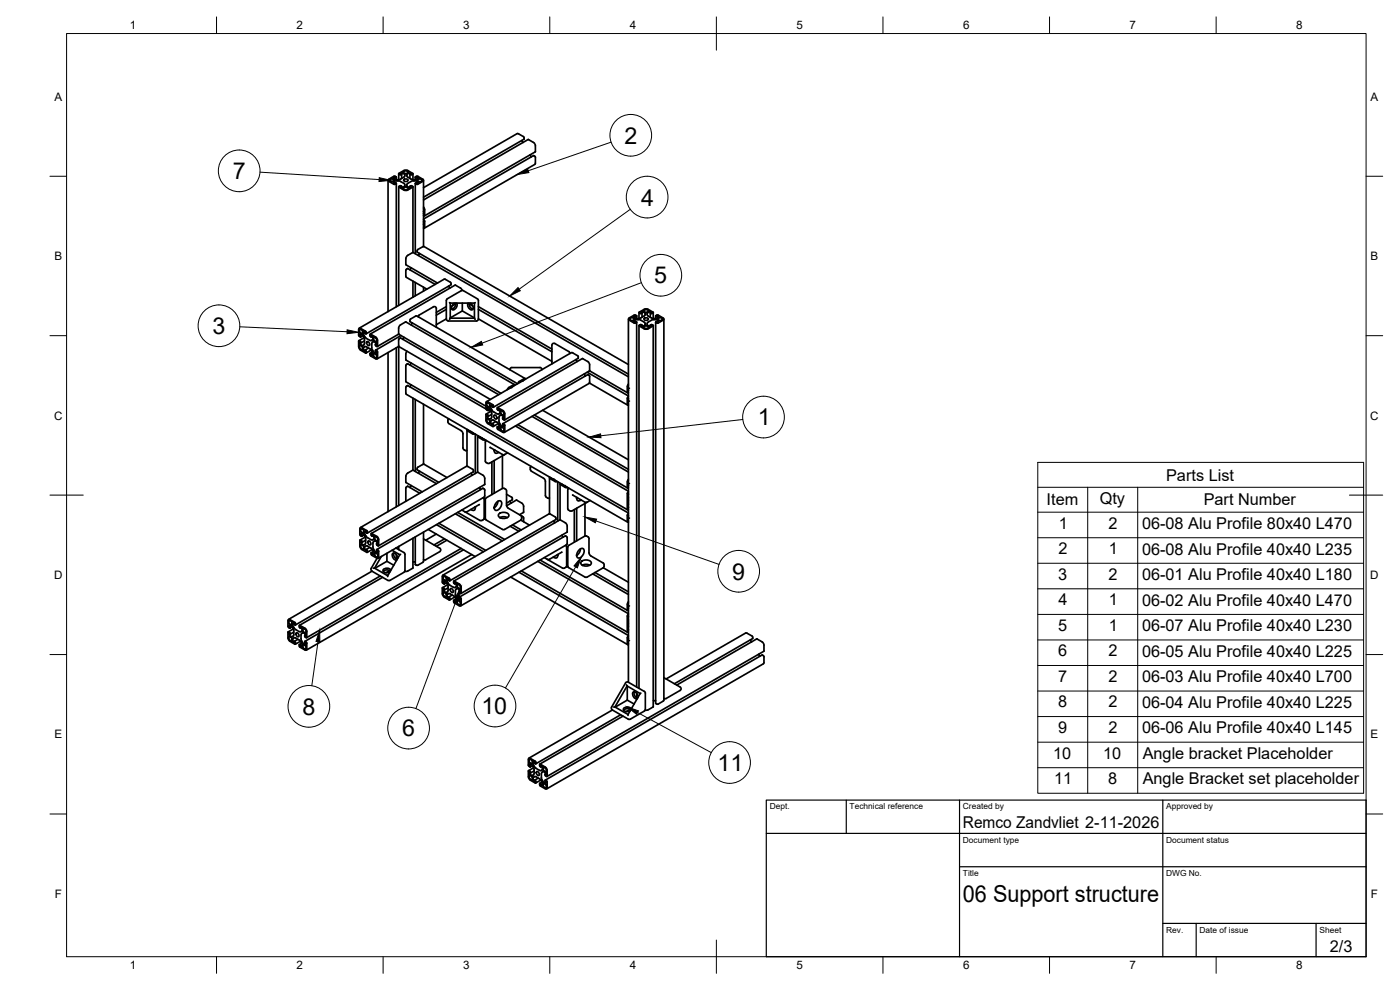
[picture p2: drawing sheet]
<svg xmlns="http://www.w3.org/2000/svg" width="420mm" height="297mm" viewBox="0 0 420 297" stroke-linecap="round" stroke-linejoin="round" font-family="sans-serif">
<!-- layer: Visible -->
<g fill="none" stroke="#000" stroke-width=".51">
<path d="M116.5 54.1v39.4M116.7 54.4l1.8 .9 .5-.3-.4-.2-.4 .1-.1-.2 .3-.3M116.7 53.8l-.2 .3 .2 .3M117 53.9v.4l.6 .3M117.6 53.6l.8 .5-.8 .5M117.6 53.6l-.7 .3M118.4 54.4l1.1-.1 .7 .1M118.9 53.2l-.6-.4-1.6 1M118.9 53.2v.7M118.9 55v37M119.7 52.1v1.8M119.7 56.1v35.5"/>
<path d="M120 52.4h.3M120.2 54.4l1 .6a.7 .7 0 0 1 .1 1 .7 .7 0 0 1-1 .1M120.3 52.1l.2 .2-.2 .1M120.3 55.8l.2 .1-.2 .2M120.3 55.8l-.6 .2 1.8 1.1 .9-.1 1.4-.8M120.3 52.1l.5-.2 .4 .2M120.5 52.3v1.2M120.5 55.9v.3M121.1 54l.7-.3 .7 .3a.7 .7 0 0 1-.7 .5 .7 .7 0 0 1-.7-.5zM121.2 53.2l-1 .5a1.65 1.65 0 0 1-2.1-.3l.8-.2M121.2 52.1l.3 .6-.3 .5M121.7 56.1l-.8 .4 .8 .5 .4-.1"/>
<path d="M121.7 52.1h.2M121.7 56.1l1 .4-.6 .4M122.1 51.3l.6 .3-.8 .5M122.1 51.3l-.4-.1-.8 .4 .8 .5M122.4 52.1l-.3 .4 .3 .7M122.4 53.2l1 .5M122.6 52l-.2 .1M122.6 52h.7l-.2 .3M123 52.3v1.2M123 55.9v.3M123.1 55.9l.3-.2 .4 .2M123.1 52.3l.2 .1"/>
<path d="M123.1 55.9l.2 .3h-.7M123.3 52.4h.3M123.4 54.4l-1 .6a.66 .66 0 0 0-.3 .6 .66 .66 0 0 0 .5 .6M123.4 53.7l1.1 .2M123.8 52l-2-1-2.1 1 .3 .4M123.8 52.3l-.3 .1M123.8 52v.3M123.8 55.9v.3M123.9 52.1v1.8M123.9 56.1v19.6M124.5 54.3l-1.1 .1M124.5 54.3l.7 .1"/>
<path d="M124.6 53.2v.7M124.6 55v21.1M124.7 53.2l.6-.4 1.6 1M124.7 53.2l.3 .2M125 54.8l.2 .2M125.2 54.4l.3 .3-.2 .2M125.2 53.2l-.2 .2M125.3 53.2l.2 .2-.1 .2-.9 .3M126.6 53.9v.4l-.6 .3-.8-.5 .8-.5 .6 .3M126.9 53.8l.1 .4-1.6 1.1-.8-.3 .4-.2M127.1 54.1v19.8M155.2 40.1l-28.1 16.2"/>
<path d="M155.2 40.1l1.9 .9 .2 .4M156.6 42.1l.2 .5M156.9 42.6l.1 .2M157.3 41.4v.3M157.3 41.7l-30.2 17.5M159.1 46.4l.3 .7M160.6 45.6l-33.2 19.2M160.6 45.6l-.1-2.4-2-1.3-31.4 18.1M160.7 47.2l-.2 2.1-33.2 19.2M160.7 47.2l-.6-.5-33 19M124 75.7l-2 1.3-.2 2.4 9.5 5.5M124 75.8l64.6 37.3"/>
<path d="M125.2 75.6l.2-.7 1.9-.9 61.3 35.4M125.2 75.6l63.4 36.7M125.9 76l-.4 .7M127.1 66l.1 .1M127.1 62.1l.3 .8v1.7l-.3 .1M127.1 66.5v.3M127.1 67.3v.9M127.1 63.9v.3M127.1 62.5l.1 .3M127.2 62.8l-.1 .6M127.2 66l.3 .4-.1 1.7-.3 .4M108.8 99.2v.9"/>
<path d="M108.8 99.2l-.9-.4v.8l.9 .5M109.1 99.7v.3M109.1 99.9l.2 .7M109.4 99.5l.1 .4M109.4 99.5l-.3 .2M109.5 99.9l.4 .1M121.8 96.6l32.6 18.8M121.9 96.6l-2.1 1.3-.1 2.4 30.6 17.7M123 96.1l.1 .4 32.2 18.6M123.2 95.7l1.9-.9 32.5 18.8M123.2 95.7l-.2 .4M123.4 80.3l-.4 .7"/>
<path d="M123.5 97.3l-.1 .2M123.7 96.9l-.2 .5M123.9 84.3v4.9M124.6 84.8v4M125.5 95v.1M125.8 94.5l4.3-2.4h.6l.2 .5v5.6M125.8 94.5l-.3 .5M127.1 86.2v1.1M130.6 85.3l-8.2-4.7-.5 .2-.1 2 .2 .4 6.1 3.5M133.3 83.8l-25.5 14.7M133.3 83.8l1.8 .9M133.9 90.2v5.5"/>
<path d="M133.9 92l-3 1.7M133.9 92.8l-3 1.8M133.9 95.7l-3 1.7M134 95.7l.1 .4 .5 .2M134.3 89.6l-.3 .6M134.6 96.3h8.4M134.7 85.8v.1M134.7 85.9l.3 .6M134.9 90.8l.2 .1M135.1 90.9h7.3M135.1 90.9v4.6l-.2 .3M135.1 95.4l3.6-2.1 3.7 2.1"/>
<path d="M135.1 95.5h7.3M135.2 84.7l.1 .8-25.4 14.7M136.7 85.6l1.5 .8 .5 .7M136.7 85.6l-25.6 14.7M136.8 90.9a1.67 1.67 0 0 1-1.2 1.8M136.8 91.2l-1.2 .6M137.1 90.9a1.43 1.43 0 0 1-1.3 2l-.3-.4 .2-.7 .7-.9M138.7 90.9v2.4M139.1 87.2h-.6l-4.3 2.4M139.1 87.2l4.2 2.4M140.5 90.9a1.43 1.43 0 0 0 1.3 2l.2-.4-.1-.7-.7-.9M140.7 91.2l1.2 .6"/>
<path d="M140.8 90.9a1.67 1.67 0 0 0 1.1 1.8M142.4 90.9v4.7l.2 .2M142.6 90.8l-.2 .1M143.3 89.6l.3 .6v5.5l-.2 .4-.4 .2M143.6 95.7l22 12.7M143.6 92.8l22 12.7M143.6 92l22 12.7M188.6 95.7v109M189.1 95.6l.6-.4 .8 .5M189.1 95.5l-.1 .3 .6 .4M189.6 96.2h.2M190.3 94.9h.2"/>
<path d="M190.3 94.9l-.1 .2 .3 .3M190.5 94.9h.5M190.5 95.4l1.1 .2 .7-.2M190.5 96.1l1.1-.2 .7 .2M190.5 96.1l-.3 .4h.6l.2 .2M190.5 95.8l-.8 .4M191 94.7l-.7-.1-1.7 1.1 1.7 1.2 .7-.1M191 94.7v.2M191.1 94.8v.8M191.1 96.7v109.4M191.8 93.8v1.8M191.8 97.7v108.8"/>
<path d="M191.9 93.9l.4 .2 .3-.2M191.9 97.6l.4-.2 .4 .2M191.9 93.9v-.3l2-.9 2.1 .9v.3M191.9 97.6v.2l2 1 2.1-1v-.2M192.3 96.1l1 .6a.7 .7 0 0 1 .2 1 .7 .7 0 0 1-1 0l.1-.1M192.7 93.9l-.3-.2a.73 .73 0 0 1 1 .1 .73 .73 0 0 1-.1 1l-1 .6M192.7 93.9v1.3M192.7 97.6v.3M193.1 98.2l.8-.5 .9 .5-.8 .4-.9-.4M193.1 98.2h.1M193.1 93.2v.1M193.3 95.6l.6-.3 .7 .3a.7 .7 0 0 1-.7 .5 .7 .7 0 0 1-.6-.5z"/>
<path d="M193.6 92.9l-.5 .3M193.6 92.9h.6M194.2 92.9l.6 .4-.8 .5-.9-.5M194.5 97.7l.9 .1M194.5 94.8l1 .6M194.5 93.8l-.3 .4 .3 .6M194.5 96.7l-.3 .4 .3 .6M195.2 93.9v1.3M195.2 97.6v.3M195.4 93.6l-.2 .3 .2 .2 .6-.2M195.4 93.6l-.9 .2M195.5 95.4l1.1 .2 .8-.2"/>
<path d="M195.5 96.1l1.1-.2 .8 .2M195.5 96.1l-1 .6M196 97.6l-.6-.2-.2 .2 .2 .2M196 97.7l.1 114.3-1.6 1-.9 .1M196 93.8v1.8M196.8 95.6v-.9l.6-.2 1.8 1.2-1.7 1.2-.7-.1M196.8 94.9h.6M196.8 94.7v.2M197.3 95.8l.8 .4M197.3 96.1l.4 .4-.9 .2v114.3l.3 .3M197.4 94.9h.1M197.5 94.9l.2 .2-.4 .3"/>
<path d="M198.1 96.2h.1M198.8 95.5l.1 .3-.7 .4M198.8 95.6l-.6-.4-.9 .5M199.2 95.7v114.4l-1.7 1.2M107.8 102.2l.5 .3-.1 .4M107.9 102.2l-.3 .1 .2 2.3 1.9 1.3 .2-.4M107.9 100.4l.2-.3 .4 .2 .7 .9M107.9 102.8l.3 .1M107.9 100.4l.1 .1M108.8 105l-.8-.4-.1-1 .9 .4v1M108.9 100.7l-.7 .4M109.1 104.6v.2"/>
<path d="M109.1 104.6l.2-.5 .5-.1 1.4 .8 .5 .7M109.1 104.8l.3 .6 .1-.3M109.2 101.2l.2 1.8a.74 .74 0 0 1-.8 .7 .74 .74 0 0 1-.7-.9M109.2 101.3l-1.5 .9M109.3 100.7l.7 .8 1 .6h.5M109.4 102.3l-1.2 .6M109.6 105.1l.3 .3M109.6 105.1h-.1M109.9 100.1l-.1-.6-2-1-.2 .3v1.7l.2 .4 .5 .2v-.4l-.3-.2M110.1 102.6a.7 .7 0 0 1 .7 .3 .7 .7 0 0 1-.1 .8l-.6-.4zM110.6 104.4l-1.1 .7M111 106.4l.3 .4"/>
<path d="M111.3 106.8l1.7 .9 .3-.4M111.4 101.1l-.3-.2v-.6l2 1.2 .2 2.3-.2 .1M111.4 106.2l-.3-.2-.1 .4M111.4 105l-1.6 .9M111.5 100.8l-.1 .3 .3-.2M111.5 100.8a.75 .75 0 0 1 .2 1.2M111.7 102.1l-.2 .1M111.7 105.5l.1 1.1h-.3l-.1-.4M111.7 105.6l-.6 .4M111.8 102.7l-.2 .2v1.4l.4 1.1M112 102.6l-.2 .1M112 105.3l.7 .7 .3-.2"/>
<path d="M112 102.5l.5 .1M112.1 106.1l.1 .9M112.1 101.2l.1 1M112.2 107.1l.7 .3 .2-.2M112.2 106l.8 .6M112.2 101.1l.8 .6v.9M112.2 102.2l.8 .4M112.2 106h-.1M112.2 101.1l-.1 .1M112.5 102.6l.5 .7M112.7 105.5l.3 .3M112.8 103.8l.3 .2"/>
<path d="M112.8 105.1l.3 .1M112.8 105.1l-.1 .4M112.9 103.4l-.2-.1 .1 .5M113 103.1l-.3 .2M113 103.3v.1M113.1 106.6v.6M113.1 105.2l.2 .4v1.7M113.1 107.7l6.6-3.8v47.8M116.5 105.8v47.7M118.9 104.3v47.8M119.7 100.3l-6.5 3.7M120.3 100.7l-7.6 4.4"/>
<path d="M121.2 101.2l-.3 .6M122.1 105.4l-.3 .8 .1 1.8 23.9 13.9M123.1 109.4l-.1 .1M123.4 115.5l-.4 .6M123.4 108.9l-.3 .5M123.9 119.5v21.6M124.6 119.9v21.6M149.6 118.4l-29.4-17-.5 .3-.1 2 .2 .3 27.4 15.9M152.7 116.3l-.5 .6M153 110.9l.2-.5 .4-.1h8.4l.5 .1 .1 .5M153 110.9h.1M153.3 116.3l-.8 .4"/>
<path d="M153.9 115.9l-.1 .1M153.9 115.9h.1M154.4 115.5v.2M154.4 115.5l-.2-.1-1.5 .9M156.2 114.6l-.2 .2M157.2 113.9l-.5 .5M157.2 113.7l-1.4 .8-.2 .5M157.3 113.6l.5 .1M157.5 113.9h-.3M162.6 110.9h.1M171 106.1l-.3-.6-4.2-2.4h-.6l-.3 .5v5.6M171.9 105.9l1.4 .8"/>
<path d="M171.9 105.9l-.4-.1-25.5 14.7M172.9 107.9l.3 .6M173.3 106.7l.2 .8-25.5 14.7M175.3 112.2l.4 .6M176.2 111.7l12.4 7.1M176.3 112.4l-25.4 14.7M176.4 112.4h.1M176.4 112.4l.6 .6M176.9 114.9l11.5 6.7M176.9 111.3l-25.5 14.7M176.9 111.3l11.4 6.5M177 114.7l-.2 .3-25.5 14.8"/>
<path d="M177 111.2l-.2-2.3-2-1.3-25.5 14.7M177 113v1.7M177 111.2l-.1 .1M188.6 119.1l-.3 .4v1.7l.3 .4M188.6 115.5v1M188.6 117v.2M188.6 119.5v.3M188.6 115.2l-.3 .8v1.7l.3 .1M127.1 121.3v18M134.7 125.7l-.3 .3 .1 .9 4.2 2.6 .2 .6 .1 4.5 .7 .6h.4M140.1 129v10.9M140.2 128.8l.2 .5 1.5 .9h.4"/>
<path d="M140.5 129l.2 .2M140.6 129.2l.6 .3M141.2 129.5h.1M141.3 129.5h.1M141.7 129.7l.3 .2M142.4 130.1l-.1 .1M142.6 130.3v11.8M143.3 131v10.7h.1M143.6 130.8l-.2 .3 1.5 .9M144 131l.2 .2M144.7 131.4l.8 .5M144.9 131.9l.9 .1"/>
<path d="M145.6 132.6v5.8l.2 .3 .7 .4 .4-.1 4.5-2.6M145.8 122.7l-23.4-13.6-.6 .5 .1 5 66.4 38.4M146 132.2l-.3 .4M146.1 124.9l.5 .7M146.2 124.8l.2 .2M146.2 124.8l-.1 .1M146.4 125v-.5l-.5-.2 .1 2.4 2 1.3 .1-.6-.4-.3-.1 .4-.3-.7M146.5 123.1l.7 .4M146.6 122.4l-.3-.2-.1 .3M146.7 122.3l.5 .6M147 127.1a1.03 1.03 0 0 1-.9-1.5l.9 .5v1M147 121.3l-.9-.4 .1 .9 .8 .4v-.9"/>
<path d="M147.1 134.2l3.7 2.2h.6M147.1 122.8l-.7 .4M147.2 122.9l.4 .8v1.6l-.4 .4-.5-.1M147.2 121.8v.2M147.2 126.6v.3M147.3 126.6v-.3l.5-.3 1.4 .7M147.3 122l.7 1.5 1.2 .7h.5M147.4 123.4l-1.5 .9M147.6 124.3l-1.1 .7M147.6 121.6l.2 .5h.3M147.6 121.6l-.3 .2M147.6 138.6v9.8"/>
<path d="M148.1 122.1l-.2-.7-1.9-.9-.2 2.1 .6 .5v-.4l-.2-.1M148.2 124.6a.7 .7 0 0 1 .8 .3 .7 .7 0 0 1-.1 .9l-.6-.5zM148.3 135v.2l.2-.2M148.3 138.2v9.8M148.3 134.9a.77 .77 0 0 0 .3 1 .77 .77 0 0 0 1.1-.2M148.8 126.5l-1.1 .6M149.2 126.7l.7 .9M149.2 128.5l.2 .4 1.5 .8M149.4 123l.2 .1M149.4 123l-.1-.7 1.6 .9M149.6 127.1l-1.6 .9M149.6 123.1l.1-.3 .4 .8"/>
<path d="M149.7 123.1h-.1M149.8 125.2v1.4l.4 .8M149.9 124.1l-.2 .1M149.9 127.6l.2 .7M149.9 123l-.3 .1M149.9 127.7l-.6 .4M150.1 128.3v.2M150.1 128.5l-.4 .2-.1-.5-.3-.2-.1 .5M150.1 123.6l-.2 .5M150.2 124.6l-.4 .6M150.2 127.4l.7 .6M150.2 124.6a.86 .86 0 0 1 1 .8h-.1"/>
<path d="M150.3 123.2l.1 1M150.3 128.1l.1 1M150.4 128.1l.8 .5M150.4 123.2l.5 .3M150.4 129.1l.5 .3M150.4 123.2h-.1M150.4 128.1h-.1M150.8 136.8v9.7M150.9 127.6l.3 .2-.3 .2M150.9 125.3l.2 .1M150.9 123.2l.5 .7v2.1l-.5-.3v-.4M150.9 125.3h.1"/>
<path d="M150.9 123.5l.3 .3v.8l-.8-.4M151.2 125.1l-.3 .2M151.2 128.6v.8h-.3M151.3 127.3l-.4-.2v.5M151.3 127.3l.2 .3M151.5 127.7l-.1 1.9-.5 .1M152.3 135.9l-.9 .5M154.7 127.8l33.9 19.6M155.4 127.4l32.9 19M159.4 139.9l-.2 1M159.7 124.9l28.9 16.7M160.4 124.5l28.2 16.3"/>
<path d="M162.8 123.1l25.8 14.9M188.5 120.5v.6M188.5 121.1l.1 .1M188.6 120.3l-.1 .2M108 158.7v1.8l.5 .4M108 158.7l.4-.4 1.6 .9M108.2 158.3l31.8-18.4 2 1 .1 .7-31.9 18.4M108.3 158.6l.8 .4 .1 1-.9-.5zM108.6 160l-.3 .2 .3 .3M109.4 159.8l.4 1 .5 .5M109.4 159.6v.2M109.8 159.5l-.2-.2-.2 .2"/>
<path d="M110.1 159.2l.1 .8-.3-.2-.1-.3M123.4 145.7l-.4 .6M123.8 141.1l-1.8 1.3-.2 2.3 4.9 2.9M123.8 141.1l7.2 4M125.2 140.6v.3M125.2 140.9l6.5 3.8M125.4 140.2l1.9-.9 6.9 4M125.4 140.2l-.2 .4M125.9 141.4l-.4 .6M126 148l-3.7-2.1-.5 .5v4M127.1 159.6v8.8M128.5 158.8l14.1 8.2"/>
<path d="M131 157.4l14.1 8.2M131.7 157l14.1 8.1M136.7 154.1l14 8.2M137.4 153.7l14 8.2M139.5 153.5h.6M141.4 142l.2 .4M141.6 142.4l.1 .2M142.6 152.1a.77 .77 0 0 1-.3 1 .77 .77 0 0 1-1-.3M142.6 152.2l.1 .1-.3-.1M143.3 141.7l-31.9 18.4M143.4 141.7l1.9 1.3 .1 2.4-31.8 18.4M143.9 151.4l-3.8 2.2"/>
<path d="M143.9 146.3l.2 .5M144.2 146.8v.1M145 149.3l.3 .5v5.8l-.6 .6-.7-.1-5.4-3.1M145.2 155.7h.5M145.7 155.6l.1 .4 5.2 2.9 5.3-2.8M148.3 152.2v.2M149.1 150.7a.82 .82 0 0 1 1.4 0 2.08 2.08 0 0 1-1.7 2.4 1.52 1.52 0 0 1 .3-2.4zM149.4 150.4l-.2 .9-.9 1M149.7 154.2a2.08 2.08 0 0 1 3 .3 1.78 1.78 0 0 1-3 .6zM150.8 146.5h.4l.8 .6v4.6l.3 .6 3.9 2.3M150.8 146.5l-5.1 3.1-.1 6M152 148.3l1.5 .9"/>
<path d="M152 151.8l3.1-1.7 1.9 1.3 .1 2.2M152.3 155.3l-1.4-.3-.9 .3 .2 .1M153.1 150.3l.2 .5M153.1 157.9l2.6 1.5M153.3 150.8l.1 .1M153.6 149.2l.2 .3M153.8 149.5l-.1 .5-1.7 .9M153.8 157.5l2.6 1.5M156.2 154.6l.3 .5v.7l-.2 .3M156.3 156l2.6 1.6M156.7 154.9l.2 .2M156.7 154.9h-.2"/>
<path d="M156.9 155l.3 .4M157.1 155.4v1.2M157.2 153.6l-1.3 .8M159.2 140.8l.3 .6M159.5 141.4l3.9 2.3 .3 .6v4.6l.7 .6h.5M164.9 143.3v10.9M165 143.1l.1 .5 1.5 .9h.5M165.3 143.3l.6 .5M165.9 143.8h.2M166.1 156.3l.4 .6M166.5 144l.2 .2M167.2 144.4l-.2 .1"/>
<path d="M167.4 144.6v11.8M168 156l-31.8 18.4M168.1 145.3l-.1 10.7h.2M168.2 156l1.9 1.3 .1 2.4-31.9 18.4M168.2 145.1v.3l1.5 .8 .8 .1M168.3 145.1h-.1M168.7 145.3v.1M168.8 145.4l.2 .1M169.4 145.7l.8 .5M170.7 146.5l-.3 .4v5.8l.2 .3 .4 .3h.7l4.5-2.6M171.8 148.5l3.8 2.2h.6M172.4 152.9v9.8"/>
<path d="M173.1 149.3v.2M173.1 152.5v9.8M173.1 149.2a.77 .77 0 0 0 .3 1 .77 .77 0 0 0 1-.2M173.3 149.3l-.2 .2M175.6 151.1v9.7M177.1 150.2l-.9 .5M188.3 154.6v1.7M188.3 156.3l.3 .4M188.5 154.2l-.2 .4M188.5 155.6v.6M188.5 156.2l.1 .2M188.6 151.2v.2"/>
<path d="M188.6 149.4v1.8M188.6 150.3h.1M188.6 153.9l-66.2-38.2-.6 .4 .2 2.2 66.4 38.4M188.6 147.6l-.3 .5v4.7l.3 .1M188.6 154.2h-.1M188.6 144.1v.9M188.6 149.1v.2M188.6 152.1v.3M188.6 145.6v.2M188.6 155.5l-.1 .1M188.6 154.7v.2M188.6 148.1v.3"/>
<path d="M188.6 143.8l-.3 .8v1.7h.3M108 163.9l.6 1 1.6 .8v-.6l-.4-.2M108.3 163.4l.9 .5v1l-.6-.3M108.3 163.4l-.1 .6 .4 .6M108.6 160.4l-.1 .5M108.6 160l.2 .1M108.8 163.4l-.5-.5v-.3l.3 .1v-.4l-.5-.3-.1 1.9M108.8 160.1l.7 .9 .3 .7M109.2 160.5l-.6 .4M109.4 164.6l.4 .6v-.3M109.6 161.1l-1.5 .9M109.7 161.7v1.1"/>
<path d="M109.7 162.1l-1.1 .6M109.8 162.8l-.5 .6h-.5M109.8 163.8l-.3 .2-.1 .6M109.8 163.8l.5 .1M110.3 163.9l1.5 1.1M110.4 162.4a.7 .7 0 0 1 .8 .3 .7 .7 0 0 1-.1 .8l-.6-.4zM111 164.3l-1.1 .6M111.4 160.2v.3M111.4 165.9v.4M111.4 166.2l.2 .4 1.5 .9M111.4 160.5l.1 .3M111.5 165.8l.3 .3"/>
<path d="M111.5 165.8l-.1 .1M111.6 160.1l1.9 1.3 .1 2.2h-.4M111.6 160.1l-.2 .1M111.6 171.4l5 2.8 4.6-2.5M111.7 171.4l-25.1 14.5M111.7 164.9l-1.5 .8M111.8 160.6v.3l-.3-.1M111.8 166.1v.2M111.8 165l.4 1.2-.1 .3-.3-.2M111.8 160.6a.75 .75 0 0 1 .2 1.3l-.5 .1-1.2-.7M112.1 160.7l-.3 .2M112.1 165.4l-.7 .4"/>
<path d="M112.1 162.5a.76 .76 0 0 1 .8 0 .76 .76 0 0 1 .4 .7l-.2-.1M112.1 164.8l.6 .8 .5 .2 .2-.3-.3-.1M112.1 162.5l-.2 .5 .2 1.8M112.4 170.4l-.4 .1M112.5 161v.8M112.5 165.9v.9M112.5 165.9l.8 .4M112.5 166.8l.6 .4 .3-.2M112.5 161.8l.8 .6M112.6 160.9l.5 .3M112.6 160.9l-.1 .1M113 165.2l.1-.3 .5 .4v2.1l-.4 .1-1.8 3-.1 .5 .3 .4"/>
<path d="M113 163.1l.2 .5M113 165.2l.1 .1M113.1 164.9l31.8-18.4 .6 .4-.2 2.2-31.8 18.4M113.1 161.2l.3 .6M113.3 162.9l-.3 .2M113.3 166.3l.1 .7M113.4 161.8l-.1 .6M114.1 172.8l-25.5 14.7M114.4 166.9l-2 3.6M114.8 173.2l-24.9 14.4M116.1 166v2.4M116.4 172.7v.3"/>
<path d="M117 171.2l-1.2 .7M117.2 171.3a1.67 1.67 0 0 0-2.2 .1M117.3 171.1a1.43 1.43 0 0 0-2.4 .1l.3 .4 .7 .2 1.1-.1M117.7 165.1l2.3 1.3-3.6 6.3-4-2.3M118.2 169.6l-2.1-1.2-3.6 2.1M118.2 165.9a1.67 1.67 0 0 0 1 1.9M118.8 164.4l2.7 1.7v5.1M118.9 164.4v.1M118.9 166.4v1.4M119.4 167.5a1.19 1.19 0 0 0-1.6-1.4 1.54 1.54 0 0 0 1.2 2M119.7 164v.9M120.2 166.3l-.2 .1"/>
<path d="M121.5 171.2l-.3 .5M123.8 170.5l-1.4 .8-.9 .1M123.9 161.5l-.1 9M124.5 168.6h-.6M124.5 168.6h.1M124.6 161.1v8.3l.8 .2 1.7-1.2M127.1 161.7l5 2.9 .2 .4-.3 .5-4.3 2.4h-.6M130.9 160.2l-3.1 1.9M132.9 172.6l31.9-18.4 1.9 1 .1 .7-31.8 18.4M133.4 177l-.3-.1a.73 .73 0 0 0 .6 .8 .73 .73 0 0 0 .8-.6M133.4 174.9l-.3-.3v-.3a1.69 1.69 0 0 1 1.4 1.7M133.4 177v-.4l-.6-.3 .1 2.4 1.9 1.3 .2-.1"/>
<path d="M133.4 161.7l-3.1 1.8M133.8 174.3l-.8-.6 .2-.8 .7 .4-.1 1M133.9 178.2l-.9-.5v.8l.8 .7 .1-1M134 174.8l-.7 .4M134.1 162.1l-3.1 1.8M134.2 178.7l.3 .8M134.3 175.4l-1.5 .9M134.4 178.2l.5-.1 1.7 1.2M134.4 178.2l-.2 .5M134.5 176v1.1M134.5 176.4l-1.1 .6M134.5 179.5l.1-.3 .4 .4"/>
<path d="M135 173.8v.4M135 179.6v.3M135 173.8l-.2-.3-1.9-.9-.2 .3 .1 1.9 .5 .4 .1-.3M135 174.2l-.3-.1-.4-.5a1.68 1.68 0 0 0 .8 2l1 .6 .5 .1M135.2 176.7a.7 .7 0 0 1 .7 .3 .7 .7 0 0 1-.1 .8l-.6-.4zM135.7 178.5l-1.1 .7M136.1 174.5l.1 .5 .3 .2M136.4 174.4l1.7 1 .3 .8M136.4 174.3l-.3 .2M136.5 179.1l-1.6 .9M136.6 179.3l.4 .8-.1 .6h-.3l-.1-.5M136.6 174.9l-.1 .3 .3-.2"/>
<path d="M136.6 174.9a.82 .82 0 0 1 0 1.4M136.8 179.7l-.6 .4M137.1 176.7l-.4 .3v1.4a1.68 1.68 0 0 0 1.4 1.7v-.2M137.1 176.7a.85 .85 0 0 1 1 .8l-.3-.1M137.3 176.1l.8 .6M137.8 177.4l.1 .5h.5M137.8 177.4h.1M138.1 177.2l-.3 .1M138.2 176.1v.6M138.2 176l-.2-.4-.7-.4-.1 1M138.4 164.6l-46.4 26.7M138.4 179.7v1.9l-.6 .1"/>
<path d="M138.4 176.2v1.7M138.4 179.7l-.6-.5v.4l.3 .3M139.1 165l-47.6 27.5M141.6 166.4l-49.7 28.7M153.2 173.1l35.2 20.3M155.7 171.7l32.9 19M156.4 171.3l31.9 18.4M161.4 168.4l27.2 15.7M162.1 168l26.2 15.2M163.4 167.3l.9 .5M164.3 167.8h.6M167.4 166.4a.77 .77 0 0 1-.3 1 .77 .77 0 0 1-1-.3"/>
<path d="M167.4 166.5v.2l-.2-.2M168.6 165.7l-3.7 2.1M168.6 160.6l.1 .1M168.7 160.7l.3 .5M169.7 163.6l.4 .4v5.9l-.2 .3-.7 .3-.4-.1-4.5-2.6M170 170h.4M170 161l-.4-.2-31.8 18.4M170 161l.2 .3M170.2 163.1l-.1 .3-31.9 18.4M170.2 161.4v1.7M173.1 166.5v.2M173.8 165a.82 .82 0 0 1 1.5 0 2.08 2.08 0 0 1-1.8 2.4 1.52 1.52 0 0 1 .3-2.4z"/>
<path d="M174.2 164.7l-.2 .9-.9 1.1M174.5 168.5a2.08 2.08 0 0 1 3 .3 1.78 1.78 0 0 1-3 .5zM175.5 160.8l-5 3.1v6.2l5.2 3.1 .5-.1 4.8-2.7M175.5 160.8h.5l.7 .6 .1 4.5 .2 .6 4 2.4M177 169.6l-1.4-.3-.8 .3 .1 .1M177.9 172.2l10.7 6.2M178.6 171.8l10 5.8M181 168.9l.3 .5M181 170.4l7.6 4.3M181.3 169.4v.7l-.3 .3M86.7 191v.8l.3 .3M86.7 191l.9 .5"/>
<path d="M86.9 189.8l-.4-.2-.1 .1v1.7l.6 1M86.9 189.8l.2 .2M87 192.1l.6 .3M87 190.3l-.2-.1a.75 .75 0 0 0 1 .8M87 188l-.3-.2 .2-.3 .9 .7M87 185.9l1.6 .9 .1 .7-.4-.1M87 192.4l1.6 .9 .1-.6-.4-.2M87 186.2l.5 .3M87 185.9h-.4l-.2 .3 .1 1.9 .4 .4M87 188l.1 .1M87 186.2h-.3v.8l.8 .5M87.1 188.1l-.2 .4"/>
<path d="M87.1 190v.3M87.1 190.2l-.1 .1M87.5 186.5l.1 .1M87.6 186.6v.9M87.6 191.5v.9M87.6 187.5h-.1M87.7 188.1l-.7 .4M87.7 188.2l.2 .4M87.8 192l.4 .8M87.9 190.9l-.2 .1M88 188.5l.2 1.9-.2 .5M88 188.7l-1.5 .9"/>
<path d="M88.2 189.7l-1.2 .6M88.3 187v.3M88.3 192.5v.3M88.3 187.3v.1M88.3 187l-.3-.2a1.62 1.62 0 0 0 .8 2.1l.9 .6M88.3 192.7l-.1 .1M88.3 192.5h.1M88.8 191.4l1 .6a1.64 1.64 0 0 1 .7 2l-.5-.6M88.8 191.4h-.5l-.5 .5M88.9 189.9a.7 .7 0 0 1 .7 .4 .7 .7 0 0 1-.1 .8l-.6-.5zM89.4 191.8l-1.1 .7M89.8 187.8l.1 .4 .3 .3"/>
<path d="M89.8 187.7l.2-.1 1.5 .9 .6 1M90 193.4l-.2 .1 .1 .6 1.6 .9M90.2 192.4l-1.6 .9M90.3 188.1l-.1 .3M90.3 188.1l.4 .6M90.4 191.7l.4 1 .5 .5M90.5 188.3l-.3 .2M90.5 193l-.6 .4M90.7 188.8a.63 .63 0 0 1-.2 .6 .63 .63 0 0 1-.7 .1M90.8 189.9l-.4 .4-.1 1.4M90.8 189.9l.5 .1M91 193.4l.8 .5v.8h-.3"/>
<path d="M91 194.4l.5 .3M91 193.4v1M91.3 190l.1 .1M91.4 190.7l.1 .3 .4 .3M91.4 190.1l.4 .6M91.5 190.6l.3 .1M91.7 190.5l-.2 .1M91.8 189.3v.6M91.9 189.3l-.2-.4-.7-.4v1l.8 .4M91.9 192.6l-.4-.2 .3 .9h-.5M91.9 192.6l.2 .4v1.9l-.6 .1M92.1 189.5v1.7l-.2 .1"/>
<path d="M136.4 180.9l1.4 .9M136.5 180.3l-.4-.1 .3 .7M137.3 181.2v-1.1l.8 .5 .1 .7-.2 .2-.7-.3M188.3 181.3v1.7M188.3 184.8v4.8M188.3 189.6h.3M188.3 183l.3 .1M188.5 191l-.2 .4v1.7l.3 .4M188.5 181.2v.6M188.5 181.8h.1M188.6 191.5v.2M188.6 185v.2"/>
<path d="M188.6 187h.1M188.6 184.4l-.3 .4M188.6 190.9l-.1 .1M188.6 180.9l-.1 .2M188.6 185.9v2.2M188.6 188.8v.3M188.6 182.3v.3M188.6 192.2v.9M188.6 191.4v.1M188.6 184.9v.1M188.6 180.5l-.3 .8M225.2 192v.1"/>
<path d="M225.2 192.1l.4 .5M227.7 196.3v.1M227.8 196.5l.2 .4M228.7 196.5l-65.1 37.6M228.7 196.5h.1M228.8 196.5l.5 .6-.2 2M229.1 199.2l-65.1 37.5M183.8 213l-25.1 14.5M184.2 212.2l.3-.1 4 2.3M186.3 214.5l-25.5 14.7M187 214.9l-25 14.4M187.9 204.7h.7l4.8 2.7 .3 .6-.2 5.2-4.5 2.7-5.2-2.9-.3-.4v-.4z"/>
<path d="M188 205.5l.2 .3M188.2 205.8l3.9 2.3M188.2 205.8l-3.6 6.3M188.3 205.9v4.2l-3.7 2.1M188.3 210.1l2 1.1M189.1 212.8l-1.2 .7M189.3 213a1.67 1.67 0 0 0-2.2 .1M189.4 212.7a1.43 1.43 0 0 0-2.3 .1l.2 .5 .7 .2 1.1-.2M190.3 207.6a1.67 1.67 0 0 0 1 1.9M191.1 208.1v1.3M191.5 209.1a1.19 1.19 0 0 0-1.6-1.3 1.54 1.54 0 0 0 1.3 1.9M192.3 208l-3.8 6.7"/>
<path d="M196.8 210.2h-.7M197.1 211.2h.4M199.2 203.3l4.9 2.8 .3 .5-.3 .6-4.2 2.4M199.9 209.6h-.6M199.9 203.7l23.9-13.8 2 1 .1 .7-23.5 13.6M203.1 205.6l24-13.9 2 1.3 .1 2.4-65.1 37.6M158.6 227.9v1.8l.6 .4-.3-.9a1.6 1.6 0 0 1 1.4 1.7M158.6 227.8l.3-.3 1.9 1.1v.6l-.3-.1-.2-.6-.3 .1v.4M158.6 233.1l.5 .9M158.8 232.6l.1 .8 .7 .7M158.8 232.6l.9 .5M158.9 228.7l.7 .5"/>
<path d="M159.1 227.8l.6 .4v1M159.1 232l-.2-.2 .3 .7M159.1 234.1l1.5 .8 .2-.1M159.2 227.8l-.4 .2 .1 .7M159.2 232.5l.7 .1M159.2 231.7l-.1 .2M159.2 231.6l-.6-.4v1.9M159.7 233.2v.8M159.8 229.7l-.6 .4M160 228.9l.5 1.3 1.4 .9a.73 .73 0 0 0 1-.4 .73 .73 0 0 0-.4-.9M160 233.6l.3 .8 .1-.3 .4 .2v.5M160.2 230.3l-1.6 .9"/>
<path d="M160.2 233.1l-.2 .5M160.3 230.9v1.2M160.3 231.3l-1.1 .7M160.3 232.1l-.4 .5M160.9 233.1l1 .5a1.66 1.66 0 0 1 .7 2.1l-.5-.7M160.9 233.1l-.7 .1M161 231.6a.7 .7 0 0 1 .7 .3 .7 .7 0 0 1 0 .8l-.6-.4zM161.5 233.5l-1.1 .6M161.9 229.4v.3M161.9 235.1v.3M161.9 229.4l.3-.1 1.4 .9 .6 .9M162 229.7l.1 .3"/>
<path d="M162.1 235l-.1 .1M162.3 234l-1.5 .9M162.5 229.8l-.1 .3-.3-.1M162.6 229.9l-.3 .2M162.6 234.7l-.6 .3M162.7 234l.5 .8 .6 .2 .1-.2-.3-.4M162.7 231.7l-.2 1.6 .2 .7M162.9 231.6a.78 .78 0 0 1 1 .8l-.3-.1M162.9 231.6l-.2 .1M163 230.2v.9M163 235.1v.9M163.1 230.2l.7 .4 .2 .4"/>
<path d="M163.1 231.1l.8 .5M163.1 235.9v.2M163.1 235l.8 .5M163.1 235v.1M163.6 234.4v-.3l.6 .4-.2 2.2-1.8-.9-.3-.4M163.9 232.1l-.3 .2M163.9 235.5v.8l-.8-.2M164 231v.6M164 231.6h-.1M164.2 231.1v1.9l-.5-.2-.1-.5"/>
</g>
<g fill="#000">
<circle cx="153.3" cy="116.3" r=".25"/>
<circle cx="156.7" cy="114.4" r=".25"/>
<circle cx="188.6" cy="116.5" r=".25"/>
<circle cx="188.6" cy="120.3" r=".25"/>
<circle cx="166.1" cy="143.8" r=".25"/>
<circle cx="169.4" cy="145.7" r=".25"/>
<circle cx="188.6" cy="155.5" r=".25"/>
<circle cx="188.6" cy="145.1" r=".25"/>
<circle cx="188.6" cy="192.2" r=".25"/>
<circle cx="188.6" cy="181.8" r=".25"/>
</g>
<!-- layer: TITLEBLOCK -->
<path d="M230 240.1h180v46.9h-180zM230 250h180M254 240.1v9.9M288 240.1v46.9M349 240.1v46.9M288 260.1h122M349 277.1h61M359 277.1v9.9M395 277.1v9.9" fill="none" stroke="#000" stroke-width=".36"/>
<!-- layer: Parts Lists -->
<g fill="none" stroke="#000" stroke-width=".3">
<path d="M311.4 138.7h97.8v99.3h-97.8zM311.4 146.2h97.8M311.4 153.7h97.8M326.4 146.2v91.8M341.4 146.2v91.8M311.4 161.3h97.8M311.4 169h97.8M311.4 176.7h97.8M311.4 184.3h97.8M311.4 192h97.8M311.4 199.7h97.8M311.4 207.3h97.8"/>
<path d="M311.4 215h97.8M311.4 222.7h97.8M311.4 230.3h97.8"/>
</g>
<!-- layer: Balloons -->
<g fill="none" stroke="#000" stroke-width=".3">
<circle cx="71.8" cy="51.3" r="6.3"/>
<circle cx="189.3" cy="40.6" r="6.3"/>
<circle cx="194.2" cy="59.1" r="6.3"/>
<circle cx="65.7" cy="97.7" r="6.3"/>
<circle cx="198.3" cy="82.6" r="6.3"/>
<circle cx="229.1" cy="125.1" r="6.3"/>
<circle cx="221.7" cy="171.4" r="6.3"/>
<circle cx="92.7" cy="211.9" r="6.3"/>
<circle cx="122.6" cy="218.5" r="6.3"/>
<circle cx="148.6" cy="211.8" r="6.3"/>
<circle cx="219" cy="228.8" r="6.3"/>
</g>
<!-- layer: 0 -->
<path d="M113.8 53.3l3.5 .8-3.6 .4zM155.2 52.4l3.1-1.7 .4 1.1zM104.2 99l3.5 .7-3.6 .4zM155.5 86.3l.6 .9-3.1 1.6zM141.4 104.2l3.1-1.8 .4 1.1zM176.8 131.2l3.4-1 .2 1.1zM175.6 155.1l3.4 .7-.3 1.1zM138.4 176.2l-.7 3.5-1-.4zM174.5 167.1l-1.2 3.3-1-.6zM95.9 189.1l.1 3.5-1.2-.1zM188.3 212.1l3.3 1.2-.5 1z" fill="#000" stroke="#000" stroke-width=".3"/>
<path d="M78 51.7l35.8 2.2M183.4 42.7l-24.9 8.5M189.1 62.8l-33.3 24M71.9 98.1l32.3 1.4M192.5 84.8l-47.8 18.2M222.9 125.9l-42.6 4.9M178.9 156.3l36.9 13M137.2 179.5l-12.4 33.1M172.8 170.1l-21.1 36.3M95.4 192.5l-1.8 13.2M191.3 213.8l22.2 12" fill="none" stroke="#000" stroke-width=".3"/>
<!-- layer: BORDER -->
<g fill="none" stroke="#000" stroke-width=".3">
<path d="M20 10.1h390v276.9h-390zM65 5.1v5M115 5.1v5M165 5.1v5M215 5.1v10M265 5.1v5M315 5.1v5M365 5.1v5M15 52.9h5M410 52.9h5M15 100.7h5M410 100.7h5"/>
<path d="M15 148.6h10M405 148.6h10M15 196.4h5M410 196.4h5M15 244.2h5M410 244.2h5M65 287v5M115 287v5M165 287v5M215 282.1v9.9M265 287v5M315 287v5"/>
<path d="M365 287v5"/>
</g>
<g font-size="7">
<text x="187.4" y="43.1">2</text>
<text x="69.8" y="53.8">7</text>
<text x="192.4" y="61.7">4</text>
<text x="196.4" y="85.1">5</text>
<text x="63.8" y="100.2">3</text>
<text x="227.5" y="127.7">1</text>
<text x="219.7" y="173.9">9</text>
<text x="90.8" y="214.4">8</text>
<text x="144.5" y="214.3">10</text>
<text x="120.7" y="220.9">6</text>
<text x="215.3" y="231.3">11</text>
<text x="289" y="270.6">06 Support structure</text>
</g>
<g font-size="4.9">
<text x="350" y="144.2">Parts List</text>
<text x="314.1" y="151.7">Item</text>
<text x="330.1" y="151.2">Qty</text>
<text x="361.3" y="151.7">Part Number</text>
<text x="317.8" y="158.6">1</text>
<text x="332.6" y="158.6">2</text>
<text x="342.7" y="158.7">06-08 Alu Profile 80x40 L470</text>
<text x="317.6" y="166.3">2</text>
<text x="332.8" y="166.3">1</text>
<text x="342.7" y="166.4">06-08 Alu Profile 40x40 L235</text>
<text x="317.6" y="173.9">3</text>
<text x="332.6" y="173.9">2</text>
<text x="342.7" y="174.1">06-01 Alu Profile 40x40 L180</text>
<text x="317.7" y="181.6">4</text>
<text x="332.8" y="181.6">1</text>
<text x="342.7" y="181.7">06-02 Alu Profile 40x40 L470</text>
<text x="317.6" y="189.2">5</text>
<text x="332.8" y="189.3">1</text>
<text x="342.7" y="189.4">06-07 Alu Profile 40x40 L230</text>
<text x="317.6" y="196.9">6</text>
<text x="332.6" y="196.9">2</text>
<text x="342.7" y="197.1">06-05 Alu Profile 40x40 L225</text>
<text x="317.6" y="204.6">7</text>
<text x="332.6" y="204.6">2</text>
<text x="342.7" y="204.7">06-03 Alu Profile 40x40 L700</text>
<text x="317.6" y="212.2">8</text>
<text x="332.6" y="212.2">2</text>
<text x="342.7" y="212.4">06-04 Alu Profile 40x40 L225</text>
<text x="317.6" y="219.9">9</text>
<text x="332.6" y="219.9">2</text>
<text x="342.7" y="220.1">06-06 Alu Profile 40x40 L145</text>
<text x="316.1" y="227.6">10</text>
<text x="331.1" y="227.6">10</text>
<text x="342.9" y="227.7">Angle bracket Placeholder</text>
<text x="316.4" y="235.3">11</text>
<text x="332.6" y="235.3">8</text>
<text x="342.9" y="235.3">Angle Bracket set placeholder</text>
<text x="289" y="248.5">Remco Zandvliet 2-11-2026</text>
<text x="399.1" y="285.7">2/3</text>
</g>
<g font-size="3.5">
<text x="39" y="8.8">1</text>
<text x="89" y="8.8">2</text>
<text x="139" y="8.8">3</text>
<text x="189" y="8.8">4</text>
<text x="239" y="8.8">5</text>
<text x="289" y="8.8">6</text>
<text x="339" y="8.8">7</text>
<text x="389" y="8.8">8</text>
<text x="16.3" y="30.2">A</text>
<text x="411.3" y="30.2">A</text>
<text x="16.3" y="78">B</text>
<text x="411.3" y="78">B</text>
<text x="16.2" y="125.9">C</text>
<text x="411.2" y="125.9">C</text>
<text x="16.2" y="173.7">D</text>
<text x="411.2" y="173.7">D</text>
<text x="16.3" y="221.6">E</text>
<text x="411.3" y="221.6">E</text>
<text x="16.4" y="269.4">F</text>
<text x="411.4" y="269.4">F</text>
<text x="39" y="290.8">1</text>
<text x="89" y="290.8">2</text>
<text x="139" y="290.8">3</text>
<text x="189" y="290.8">4</text>
<text x="239" y="290.8">5</text>
<text x="289" y="290.8">6</text>
<text x="339" y="290.8">7</text>
<text x="389" y="290.8">8</text>
</g>
<g font-size="2.5">
<text x="231" y="242.9">Dept.</text>
<text x="255" y="242.9">Technical reference</text>
<text x="289" y="242.9">Created by</text>
<text x="350" y="242.9">Approved by</text>
<text x="289" y="252.8">Document type</text>
<text x="350" y="252.8">Document status</text>
<text x="289" y="262.9">Title</text>
<text x="350" y="262.9">DWG No.</text>
<text x="350" y="279.9">Rev.</text>
<text x="360" y="279.9">Date of issue</text>
<text x="396" y="279.9">Sheet</text>
</g>
</svg>
